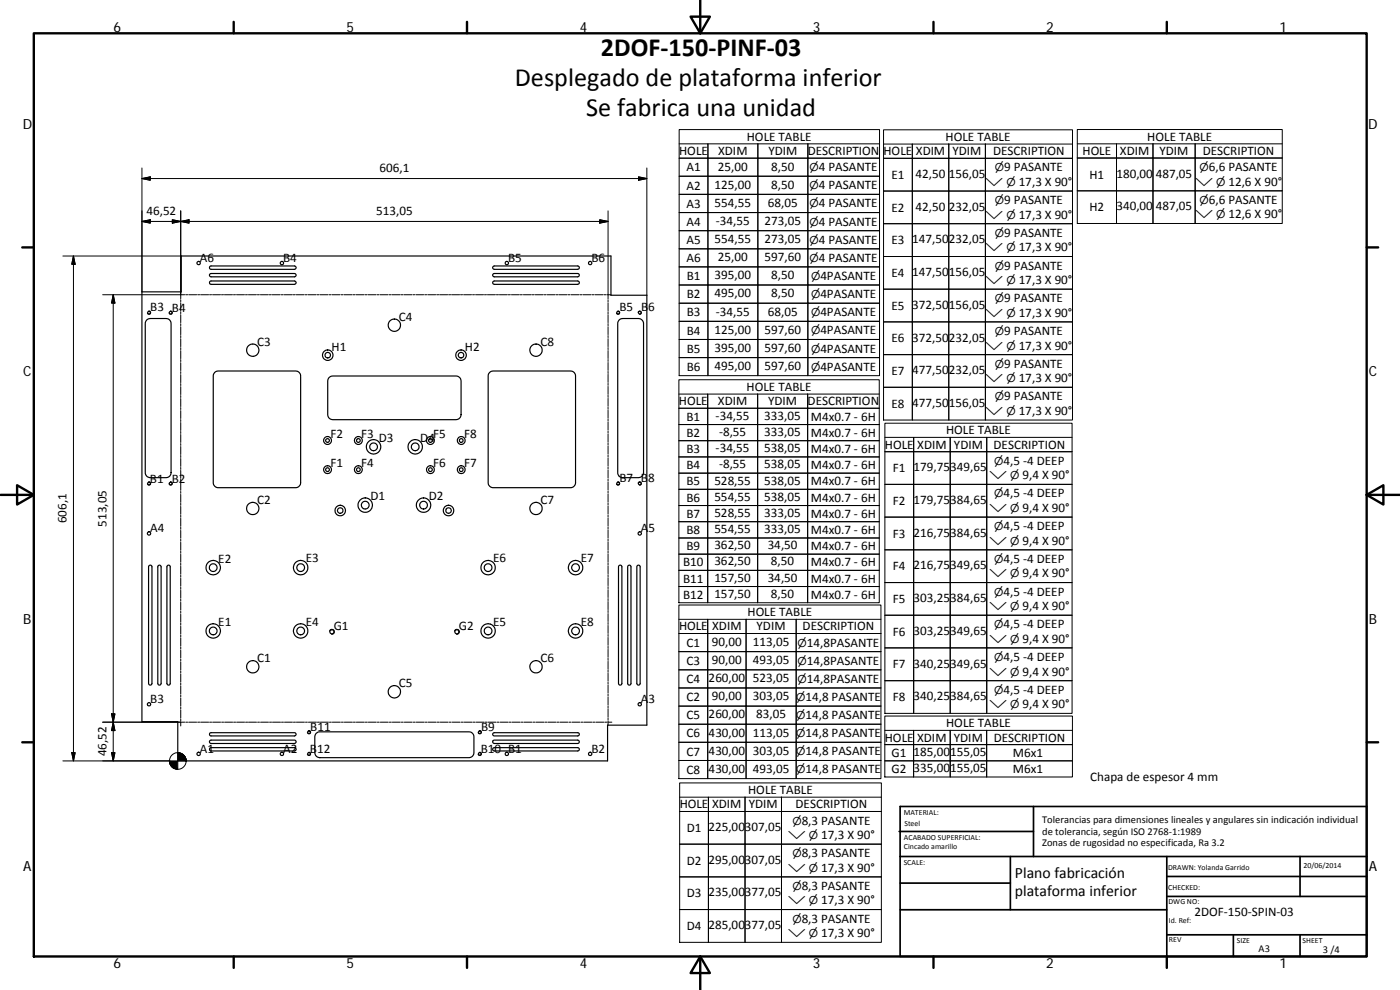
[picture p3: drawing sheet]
<svg xmlns="http://www.w3.org/2000/svg" width="420mm" height="297mm" viewBox="0 0 420 297" stroke-linecap="round" stroke-linejoin="round" font-family="sans-serif">
<g fill="none" stroke="#000" stroke-width=".36">
<path d="M63 79.9l25.4-.1a.51 .51 0 0 1 .5 .5 .51 .51 0 0 1-.5 .5h-25l-.5-.2zM42.6 87.6h11.8v-10.8h129v11.8h10.7v129h-11.8v10.7h-129v-11.8h-10.7zM44 96l1.1-.4h4.7a1.48 1.48 0 0 1 1.5 1.5v44.7a1.48 1.48 0 0 1-1.5 1.5h-4.7a1.52 1.52 0 0 1-1.5-1.5v-44.7zM63 82.3l.4-.2h25a.5 .5 0 0 1 .5 .5 .5 .5 0 0 1-.5 .5h-25l-.5-.4zM63 84.4l25.4-.1a.51 .51 0 0 1 .5 .5 .51 .51 0 0 1-.5 .5h-25l-.5-.2zM147.9 84.6l.4-.3h25.1a.51 .51 0 0 1 .5 .5 .51 .51 0 0 1-.5 .5h-25.1l-.4-.2zM147.9 80.1l.4-.3h25.1a.51 .51 0 0 1 .5 .5 .51 .51 0 0 1-.5 .5h-25.1l-.4-.2zM148 82.2l25.3-.1a.5 .5 0 0 1 .6 .5 .5 .5 0 0 1-.5 .5h-25.1l-.4-.4zM185.8 96l1.1-.4h4.7a1.56 1.56 0 0 1 1.5 1.5v44.7a1.56 1.56 0 0 1-1.5 1.5h-4.7a1.48 1.48 0 0 1-1.5-1.5v-44.7zM64.4 111.8l1.1-.5h23.2a1.48 1.48 0 0 1 1.5 1.5v32a1.52 1.52 0 0 1-1.5 1.5h-23.2a1.52 1.52 0 0 1-1.5-1.5v-32zM98.8 113.3l1.1-.5h37a1.56 1.56 0 0 1 1.5 1.5v10.1a1.56 1.56 0 0 1-1.5 1.5h-37a1.52 1.52 0 0 1-1.5-1.5v-10.1zM146.9 111.8l1.1-.5h23.2a1.48 1.48 0 0 1 1.5 1.5v32a1.52 1.52 0 0 1-1.5 1.5h-23.2a1.52 1.52 0 0 1-1.5-1.5v-32z"/>
<path d="M44.7 169.7l.5-.1 .4 .5v35a.51 .51 0 0 1-.5 .5 .51 .51 0 0 1-.5-.5zM47.5 169.7l.6-.1 .3 .5v35a.5 .5 0 0 1-.6 .5 .5 .5 0 0 1-.4-.6zM50.2 169.7l.7-.1 .2 .5v35a.5 .5 0 0 1-.5 .5 .5 .5 0 0 1-.5-.5zM185.7 169.7l.7-.1 .2 .5v35a.51 .51 0 0 1-.5 .5 .51 .51 0 0 1-.5-.5zM188.5 169.7l.5-.1 .4 .5v34.9a.5 .5 0 0 1-.5 .6 .5 .5 0 0 1-.5-.5zM191.3 169.7l.4-.1 .4 .5v35a.5 .5 0 0 1-.5 .5 .5 .5 0 0 1-.5-.5zM63 219.9l25.4-.1a.49 .49 0 0 1 .5 .5 .49 .49 0 0 1-.5 .5h-25l-.5-.2zM148 219.9l25.4-.1a.49 .49 0 0 1 .5 .5 .49 .49 0 0 1-.5 .5h-25.1l-.4-.4zM63 224.4l25.4-.1a.5 .5 0 0 1 .5 .5 .5 .5 0 0 1-.5 .5h-25l-.5-.2zM63 222.2l25.4-.1a.51 .51 0 0 1 .5 .5 .51 .51 0 0 1-.5 .5h-25a.51 .51 0 0 1-.5-.4 .51 .51 0 0 1 .1-.5zM94.9 220l1.1-.4h44.7a1.45 1.45 0 0 1 1.5 1.5v4.7a1.48 1.48 0 0 1-1.5 1.5h-44.7a1.52 1.52 0 0 1-1.5-1.5v-4.7zM148 224.4l25.4-.1a.5 .5 0 0 1 .5 .5 .5 .5 0 0 1-.5 .5h-25.1l-.4-.4z"/>
<path d="M148 222.2l25.4-.1a.51 .51 0 0 1 .5 .5 .51 .51 0 0 1-.6 .5h-25l-.4-.4z"/>
<circle cx="59.6" cy="78.9" r=".51"/>
<circle cx="84.6" cy="78.9" r=".5"/>
<circle cx="152.1" cy="78.9" r=".5"/>
<circle cx="177.1" cy="78.9" r=".5"/>
<circle cx="44.7" cy="93.8" r=".4"/>
<circle cx="51.2" cy="93.8" r=".4"/>
<circle cx="118.4" cy="97.6" r="1.84"/>
<circle cx="185.5" cy="93.8" r=".4"/>
<circle cx="192" cy="93.8" r=".4"/>
<circle cx="75.9" cy="105.1" r="1.85"/>
<circle cx="98.4" cy="106.6" r="1.57"/>
<circle cx="98.4" cy="106.6" r=".82"/>
<circle cx="138.4" cy="106.6" r="1.57"/>
<circle cx="138.4" cy="106.6" r=".82"/>
<circle cx="160.9" cy="105.1" r="1.84"/>
<circle cx="98.3" cy="132.2" r="1.18"/>
<circle cx="98.3" cy="132.2" r=".56"/>
<circle cx="107.6" cy="132.2" r=".56"/>
<circle cx="107.6" cy="132.1" r="1.17"/>
<circle cx="112.1" cy="134.1" r="2.17"/>
<circle cx="112.1" cy="134.1" r="1.16"/>
<circle cx="124.6" cy="134.1" r="2.17"/>
<circle cx="124.6" cy="134.1" r="1.16"/>
<circle cx="129.2" cy="132.2" r=".56"/>
<circle cx="129.2" cy="132.2" r="1.18"/>
<circle cx="138.4" cy="132.2" r=".56"/>
<circle cx="138.4" cy="132.2" r="1.18"/>
<circle cx="44.7" cy="145.1" r=".4"/>
<circle cx="51.2" cy="145.1" r=".4"/>
<circle cx="75.9" cy="152.6" r="1.85"/>
<circle cx="98.3" cy="140.9" r="1.17"/>
<circle cx="98.3" cy="140.9" r=".56"/>
<circle cx="102.1" cy="153.2" r="1.58"/>
<circle cx="102.1" cy="153.2" r=".82"/>
<circle cx="107.5" cy="140.9" r="1.16"/>
<circle cx="107.6" cy="140.9" r=".56"/>
<circle cx="109.6" cy="151.6" r="1.16"/>
<circle cx="109.6" cy="151.6" r="2.16"/>
<circle cx="127.1" cy="151.6" r="1.16"/>
<circle cx="127.1" cy="151.6" r="2.16"/>
<circle cx="129.2" cy="140.9" r=".56"/>
<circle cx="129.2" cy="140.9" r="1.18"/>
<circle cx="134.6" cy="153.2" r="1.57"/>
<circle cx="134.6" cy="153.2" r=".82"/>
<circle cx="138.4" cy="140.9" r=".56"/>
<circle cx="138.4" cy="140.9" r="1.17"/>
<circle cx="160.9" cy="152.6" r="1.84"/>
<circle cx="185.5" cy="145.1" r=".41"/>
<circle cx="192" cy="145.1" r=".41"/>
<circle cx="44.7" cy="160.1" r=".5"/>
<circle cx="64" cy="170.3" r="2.17"/>
<circle cx="64" cy="170.3" r="1.16"/>
<circle cx="90.2" cy="170.3" r="1.16"/>
<circle cx="90.2" cy="170.3" r="2.16"/>
<circle cx="146.5" cy="170.3" r="1.16"/>
<circle cx="146.5" cy="170.3" r="2.17"/>
<circle cx="172.7" cy="170.3" r="1.16"/>
<circle cx="172.7" cy="170.3" r="2.16"/>
<circle cx="192" cy="160.1" r=".5"/>
<circle cx="64" cy="189.3" r="2.17"/>
<circle cx="64" cy="189.3" r="1.15"/>
<circle cx="90.2" cy="189.3" r="2.17"/>
<circle cx="90.2" cy="189.3" r="1.16"/>
<circle cx="99.6" cy="189.6" r=".62"/>
<circle cx="137.1" cy="189.6" r=".62"/>
<circle cx="146.5" cy="189.3" r="2.17"/>
<circle cx="146.5" cy="189.3" r="1.16"/>
<circle cx="172.7" cy="189.3" r="1.15"/>
<circle cx="172.7" cy="189.3" r="2.17"/>
<circle cx="44.7" cy="211.3" r=".48"/>
<circle cx="75.9" cy="200.1" r="1.86"/>
<circle cx="92.7" cy="219.7" r=".4"/>
<circle cx="118.4" cy="207.5" r="1.85"/>
<circle cx="144" cy="219.7" r=".41"/>
<circle cx="160.9" cy="200.1" r="1.85"/>
<circle cx="192" cy="211.3" r=".49"/>
<circle cx="59.6" cy="226.2" r=".51"/>
<circle cx="84.6" cy="226.2" r=".5"/>
<circle cx="92.7" cy="226.2" r=".4"/>
<circle cx="144" cy="226.2" r=".41"/>
<circle cx="152.1" cy="226.2" r=".5"/>
<circle cx="177.1" cy="226.2" r=".5"/>
</g>
<g fill="none" stroke="#000" stroke-width=".3">
<path d="M203.8 38.9h60.2v73.8h-60.2zM265.2 38.9h56.7v87.1h-56.7zM323.3 38.9h61.5v28.2h-61.5zM42.6 50.4v37.2M42.6 53.6l2.5-.5v1zM42.6 53.6h151.5M191.6 53.1l2.5 .5-2.5 .5zM194.1 50.4v38.2M203.8 43.2h8.7v4.3M212.5 52.9v-5.4h-8.7h60.2h-21.5v-4.3v69.5M227.4 43.2v69.5M242.5 47.5v5.4h21.5h-60.2h8.7v5.4"/>
<path d="M242.5 52.9v5.4h21.5h-60.2h8.7v5.5M242.5 58.3v5.5h21.5h-60.2h8.7v5.4M264 43.2h-51.5v69.5v-5.4h-8.7h60.2h-21.5v-5.4M265.2 43.2h8.6v4.3M273.8 57.3v-9.8h-8.6h56.7h-26.2v-4.3v82.8M284.7 43.2v82.8M295.7 47.5v9.8h26.2h-56.7h8.6v9.8M295.7 57.3v9.8h26.2h-56.7h8.6v9.9M321.9 43.2h-48.1v82.8v-9.8h-8.6h56.7h-26.2v-9.8M323.3 43.2h11.8v4.2M335.1 57.3v-9.9h-11.8h61.5h-26.1v-4.2v23.9M346 43.2v23.9"/>
<path d="M384.8 43.2h-49.7v23.9v-9.8h-11.8h61.5h-26.1v-9.9M18.9 76.8h35.5M22 76.8v151.5M22 76.8l.6 2.5h-1.1zM42.6 66.4l2.5-.5v1.1zM42.6 66.4h139.9M51.7 65.9l2.5 .5-2.5 .6zM54.2 63.3v26.3M54.2 66.4l2.5-.5v1.1zM180 65.9l2.5 .5-2.5 .6zM182.5 63.3v26.3M242.5 63.8v5.4h21.5h-60.2h8.7v5.5"/>
<path d="M242.5 69.2v5.5h21.5h-60.2h8.7v5.4M242.5 74.7v5.4h21.5h-60.2h8.7v5.4M295.7 67.1v9.9h26.2h-56.7h8.6v9.8M295.7 77v9.8h26.2h-56.7h8.6v9.8M30.8 88.4h24.6M34 88.4l.5 2.5h-1zM34 88.4v139.9M44.6 93.3a.5 .5 0 0 1 .6 .4 .5 .5 0 0 1-.4 .6 .5 .5 0 0 1-.6-.4M51.1 93.3a.5 .5 0 0 1 .6 .4 .5 .5 0 0 1-.4 .6 .5 .5 0 0 1-.6-.4M54.2 89.9v.6M54.2 90.8v2.4M54.2 93.5v.6"/>
<path d="M54.2 94.4v2.4M54.2 97.1v.6M54.2 98v2.4M55.7 88.4h.6M56.6 88.4h2.4M59.3 88.4h.6M60.2 88.4h2.4M62.9 88.4h.6M63.8 88.4h2.4M66.5 88.4h.6M67.4 88.4h2.4M70.1 88.4h.6"/>
<path d="M71 88.4h2.4M73.7 88.4h.6M74.6 88.4h2.4M77.2 88.4h.6M78.1 88.4h2.4M80.8 88.4h.6M81.7 88.4h2.4M84.4 88.4h.6M85.3 88.4h2.4M88 88.4h.6M88.9 88.4h2.4M91.6 88.4h.6"/>
<path d="M92.5 88.4h2.4M95.2 88.4h.6M96.1 88.4h2.4M98.8 88.4h.6M99.7 88.4h2.3M102.4 88.4h.6M103.3 88.4h2.4M105.9 88.4h.6M106.8 88.4h2.4M109.5 88.4h.6M110.4 88.4h2.4M113.1 88.4h.6"/>
<path d="M114 88.4h2.4M116.7 88.4h.6M117.6 88.4h2.4M120.3 88.4h.6M121.2 88.4h2.4M123.9 88.4h.6M124.8 88.4h2.4M127.5 88.4h.5M128.4 88.4h2.4M131.1 88.4h.6M131.9 88.4h2.4M134.6 88.4h.6"/>
<path d="M135.5 88.4h2.4M138.2 88.4h.6M139.1 88.4h2.4M141.8 88.4h.6M142.7 88.4h2.4M145.4 88.4h.6M146.3 88.4h2.4M149 88.4h.6M149.9 88.4h2.4M152.6 88.4h.6M153.5 88.4h2.4M156.2 88.4h.5"/>
<path d="M157.1 88.4h2.4M159.8 88.4h.5M160.6 88.4h2.4M163.3 88.4h.6M164.2 88.4h2.4M166.9 88.4h.6M167.8 88.4h2.4M170.5 88.4h.6M171.4 88.4h2.4M174.1 88.4h.6M175 88.4h2.4M177.7 88.4h.6"/>
<path d="M178.6 88.4h2.4M181.3 88.4h.6M182.1 88.4h1.3M182.5 89.9v.6M182.5 90.8v2.4M182.5 93.5v.6M182.5 94.4v2.4M182.5 97.1v.6M182.5 98v2.4M185.4 93.3a.5 .5 0 0 1 .6 .4 .5 .5 0 0 1-.4 .6 .5 .5 0 0 1-.6-.4M191.5 93.7a.5 .5 0 0 1 .6-.4 .5 .5 0 0 1 .4 .6 .5 .5 0 0 1-.6 .4M242.5 80.1v5.4h21.5h-60.2h8.7v5.5"/>
<path d="M242.5 85.5v5.5h21.5h-60.2h8.7v5.4M242.5 91v5.4h21.5h-60.2h8.7v5.5M242.5 96.4v5.5h21.5h-60.2h8.7v5.4M295.7 86.8v9.8h26.2h-56.7h8.6v9.8M295.7 96.6v9.8h26.2h-56.7h8.6v9.8M54.2 100.7v.6M54.2 101.6v2.4M54.2 104.3v.6M54.2 105.2v2.4M54.2 107.9v.6M54.2 108.8v2.4M54.2 111.5v.6"/>
<path d="M54.2 112.4v2.4M54.2 115.1v.6M54.2 116v2.4M54.2 118.7v.6M54.2 119.6v2.4M182.5 100.7v.6M182.5 101.6v2.4M182.5 104.3v.6M182.5 105.2v2.4M182.5 107.9v.6M182.5 108.8v2.3M182.5 111.4v.7"/>
<path d="M182.5 112.3v2.4M182.5 115v.6M182.5 116v2.3M182.5 118.6v.6M182.5 119.5v2.4M203.7 118.2h8.7v4.3M203.7 113.9h60.2v66.9h-60.2zM227.4 118.2v62.6M263.9 118.2h-51.5v62.6v-4.8h-8.7h60.2h-21.5v-4.9M54.2 122.3v.6M54.2 123.2v2.4M54.2 125.9v.6"/>
<path d="M54.2 126.8v2.4M54.2 129.5v.6M54.2 130.4v2.4M54.2 133.1v.5M54.2 134v2.4M54.2 136.7v.6M54.2 137.6v2.4M182.5 122.2v.6M182.5 123.1v2.4M182.5 125.8v.6M182.5 126.7v2.4M182.5 129.4v.6"/>
<path d="M182.5 130.3v2.4M182.5 133v.6M182.5 133.9v2.4M182.5 136.6v.6M182.5 137.5v2.3M212.4 127.4v-4.9h-8.7h60.2h-21.5v-4.3v62.6M242.4 122.5v4.9h21.5h-60.2h8.7v4.8M242.4 127.4v4.8h21.5h-60.2h8.7v4.9M242.4 132.2v4.9h21.5h-60.2h8.7v4.9M242.4 137.1v4.9h21.5h-60.2h8.7v4.8M265.6 131.2h8.6v4.3M265.6 127h56.1v87h-56.1z"/>
<path d="M285.2 131.2v82.8M296.1 135.5v9.8h25.6h-56.1h8.6v9.9M321.7 131.2h-47.5v82.8v-9.8h-8.6h56.1h-25.6v-9.8M44.6 144.6a.5 .5 0 0 1 .6 .4 .5 .5 0 0 1-.4 .6 .5 .5 0 0 1-.6-.4M51.1 144.6a.5 .5 0 0 1 .6 .4 .5 .5 0 0 1-.4 .5 .5 .5 0 0 1-.6-.3M54.2 140.3v.5M54.2 141.1v2.5M54.2 143.8v.6M54.2 144.8v2.3M54.2 147.4v.6M54.2 148.3v2.4M54.2 151v.6"/>
<path d="M54.2 151.9v2.4M54.2 154.6v.6M54.2 155.5v2.4M54.2 158.2v.6M54.2 159.1v2.4M182.5 140.1v.6M182.5 141v2.4M182.5 143.7v.6M182.5 144.6v2.4M182.5 147.3v.6M182.5 148.2v2.4M182.5 150.9v.6"/>
<path d="M182.5 151.8v2.4M182.5 154.5v.6M182.5 155.4v2.4M182.5 158.1v.6M182.5 159v2.4M185.4 144.6a.5 .5 0 0 1 .6 .4 .5 .5 0 0 1-.4 .6 .5 .5 0 0 1-.6-.4M191.5 145a.5 .5 0 0 1 .6-.4 .5 .5 0 0 1 .4 .6 .5 .5 0 0 1-.6 .4M242.4 142v4.8h21.5h-60.2h8.7v4.9M242.4 146.8v4.9h21.5h-60.2h8.7v4.8M242.4 151.7v4.8h21.5h-60.2h8.7v4.9M242.4 156.5v4.9h21.5h-60.2h8.7v4.9M274.2 145.3v-9.8h-8.6h56.1h-25.6v-4.3v82.8"/>
<path d="M296.1 145.3v9.9h25.6h-56.1h8.6v9.8M296.1 155.2v9.8h25.6h-56.1h8.6v9.8M54.2 161.8v.6M54.2 162.7v2.4M54.2 165.4v.6M54.2 166.3v2.4M54.2 169v.6M54.2 169.9v2.4M54.2 172.6v.6M54.2 173.5v2.4M54.2 176.2v.6M54.2 177.1v2.4"/>
<path d="M54.2 179.8v.6M182.5 161.7v.6M182.5 162.6v2.4M182.5 165.2v.7M182.5 166.2v2.4M182.5 168.8v.6M182.5 169.7v2.4M182.5 172.4v.6M182.5 173.3v2.4M182.5 176v.6M182.5 176.9v2.4M182.5 179.6v.6"/>
<path d="M242.4 161.4v4.9h21.5h-60.2h8.7v4.8M242.4 166.3v4.8h21.5h-60.2h8.7v4.9M296.1 165v9.8h25.6h-56.1h8.6v9.8M296.1 174.8v9.8h25.6h-56.1h8.6v9.8M54.2 180.7v2.4M54.2 183.4v.6M54.2 184.3v2.4M54.2 187v.6M54.2 187.9v2.4M54.2 190.6v.6M54.2 191.5v2.4M54.2 194.1v.7"/>
<path d="M54.2 195.1v2.3M54.2 197.8v.6M54.2 198.6v2.5M98.9 189.4a.76 .76 0 0 1 .8-.6 .76 .76 0 0 1 .7 .9 .76 .76 0 0 1-.9 .6M136.4 189.4a.75 .75 0 0 1 .8-.6 .75 .75 0 0 1 .6 .9 .75 .75 0 0 1-.8 .6M182.5 180.5v2.4M182.5 183.2v.6M182.5 184.1v2.4M182.5 186.8v.6M182.5 187.7v2.4M182.5 190.4v.5M182.5 191.3v2.3"/>
<path d="M182.5 194v.6M182.5 194.8v2.4M182.5 197.5v.6M182.5 198.4v2.4M203.7 185.8h8.7v4.3M203.7 181.5h60.7v52.1h-60.7zM212.4 195.5v-5.4h-8.7h60.7h-25.5v-4.3v47.8M223.9 185.8v47.8M238.9 190.1v5.4h25.5h-60.7h8.7v5.5M238.9 195.5v5.5h25.5h-60.7h8.7v5.4M264.4 185.8h-52v47.8v-5.4h-8.7h60.7h-25.5v-5.5M296.1 184.6v9.8h25.6h-56.1h8.6v9.8"/>
<path d="M30.8 216.7h24.6M33.5 214.2h1l-.5 2.5zM34 216.7l.5 2.5h-1zM54.2 201.3v.7M54.2 202.2v2.4M54.2 204.9v.6M54.2 205.8v2.4M54.2 208.5v.6M54.2 209.4v2.4M54.2 212.1v.6M54.2 213v2.4M54.2 215.7v.6"/>
<path d="M54.2 216.6v1.2M55.7 216.7h.6M56.6 216.7h2.4M59.3 216.7h.6M60.2 216.7h2.4M62.9 216.7h.6M63.8 216.7h2.4M66.5 216.7h.6M67.4 216.7h2.4M70.1 216.7h.6M71 216.7h2.4M73.7 216.7h.6"/>
<path d="M74.6 216.7h2.4M77.3 216.7h.6M78.2 216.7h2.4M80.9 216.7h.6M81.8 216.7h2.4M84.5 216.7h.6M85.4 216.7h2.4M88.1 216.7h.6M89 216.7h2.4M91.7 216.7h.6M92.6 216.7h2.4M92.6 219.2a.5 .5 0 0 1 .6 .4 .5 .5 0 0 1-.4 .6 .5 .5 0 0 1-.6-.4"/>
<path d="M95.3 216.7h.6M96.1 216.7h2.5M98.9 216.7h.6M99.7 216.7h2.4M102.5 216.7h.5M103.3 216.7h2.5M106.1 216.7h.5M106.9 216.7h2.4M109.6 216.7h.6M110.5 216.7h2.4M113.3 216.7h.5M114.1 216.7h2.4"/>
<path d="M116.8 216.7h.6M117.7 216.7h2.4M120.4 216.7h.6M121.3 216.7h2.4M124 216.7h.6M124.9 216.7h2.4M127.6 216.7h.6M128.5 216.7h2.4M131.2 216.7h.6M132.1 216.7h2.4M134.8 216.7h.6M135.7 216.7h2.4"/>
<path d="M138.4 216.7h.6M139.3 216.7h2.4M142 216.7h.6M142.9 216.7h2.4M143.9 219.2a.5 .5 0 0 1 .6 .4 .5 .5 0 0 1-.4 .6 .5 .5 0 0 1-.6-.4M145.6 216.7h.6M146.5 216.7h2.4M149.2 216.7h.6M150.1 216.7h2.4M152.8 216.7h.6M153.7 216.7h2.4M156.4 216.7h.6"/>
<path d="M157.3 216.7h2.3M160 216.7h.6M160.9 216.7h2.4M163.6 216.7h.6M164.5 216.7h2.3M167.1 216.7h.7M168 216.7h2.4M170.8 216.7h.5M171.7 216.7h2.3M174.3 216.7h.7M175.2 216.7h2.4M177.9 216.7h.6"/>
<path d="M178.8 216.7h2.4M181.5 216.7h.6M182.4 216.7h1.2M182.5 201.1v.6M182.5 202v2.4M182.5 204.7v.6M182.5 205.6v2.4M182.5 208.3v.6M182.5 209.2v2.4M182.5 211.9v.6M182.5 212.8v2.4M182.5 215.5v.6"/>
<path d="M182.5 216.4v1.2M238.9 201v5.4h25.5h-60.7h8.7v5.5M238.9 206.4v5.5h25.5h-60.7h8.7v5.4M238.9 211.9v5.4h25.5h-60.7h8.7v5.4M238.9 217.3v5.4h25.5h-60.7h8.7v5.5M265.5 219.1h8.7v4.3M265.5 214.8h56.3v18.3h-56.3zM285.2 219.1v14M321.8 219.1h-47.6v14v-4.8h-8.7h56.3h-25.7v-4.9M18.9 228.3h32.1M21.5 225.8h1.1l-.6 2.5zM33.5 225.8h1l-.5 2.5z"/>
<path d="M92.6 225.7a.5 .5 0 0 1 .6 .4 .5 .5 0 0 1-.4 .6 .5 .5 0 0 1-.6-.4M143.9 225.7a.5 .5 0 0 1 .6 .4 .5 .5 0 0 1-.4 .6 .5 .5 0 0 1-.6-.4M204 239.2h8.6v4.3M204 234.9h60.5v47.8h-60.5zM223.6 239.2v43.5M264.5 239.2h-51.9v43.5v-9.8h-8.6h60.5h-30v-9.8M274.2 228.3v-4.9h-8.7h56.3h-25.7v-4.3v14M212.6 253.3v-9.8h-8.6h60.5h-30v-4.3v43.5M234.5 243.5v9.8h30h-60.5h8.6v9.8M234.5 253.3v9.8h30h-60.5h8.6v9.8"/>
<circle cx="53.4" cy="228.3" r="2.5"/>
</g>
<g fill="none" stroke="#000" stroke-width=".71">
<path d="M10.1 10h400.1v277h-400.1zM70.1 6.6v3.4M140.2 6.6v3.4M207.3 5h5.8l-2.9 5zM210.2 0v10M280.2 6.6v3.4M350.2 6.6v3.4M6.7 74.2h3.4M410.2 74.2h3.4M.2 148.5h9.9M5.1 145.6l5 2.9-5 2.9zM410.2 148.5l5-2.9v5.8z"/>
<path d="M410.2 148.5h9.9M6.7 222.7h3.4M410.2 222.7h3.4M70.1 287v3.4M140.2 287v3.4M210.2 287l2.9 5h-5.8zM210.2 287v10M280.2 287v3.4M350.2 287v3.4"/>
</g>
<g fill="none" stroke="#000" stroke-width=".51">
<path d="M269.8 249.5h40.4M270.1 257h140.1M270.1 242h140.1v45h-140.1zM303.2 257v16M310.2 242v15M350.2 257v30M390.2 257v12M270.1 273h80.1M270.1 265h33.1M350.2 269h60M350.2 263h60M350.2 280.5h60"/>
<path d="M370.2 280.5v6.5M390.2 280.5v6.5"/>
</g>
<g fill="#000" stroke="#000" stroke-width=".3">
<path d="M42.6 53.6l2.5-.5v1zM191.6 53.1l2.5 .5-2.5 .5zM22 76.8l.6 2.5h-1.1zM42.6 66.4l2.5-.5v1.1zM51.7 65.9l2.5 .5-2.5 .6zM54.2 66.4l2.5-.5v1.1zM180 65.9l2.5 .5-2.5 .6zM34 88.4l.5 2.5h-1zM33.5 214.2h1l-.5 2.5zM34 216.7l.5 2.5h-1zM21.5 225.8h1.1l-.6 2.5zM33.5 225.8h1l-.5 2.5z"/>
<path d="M50.9 228.3l.1 .7zM50.9 228.3l.2 1.1zM50.9 228.3l.4 1.4zM50.9 228.3l.6 1.7zM50.9 228.3l.8 1.9zM50.9 228.3l1.1 2.1zM50.9 228.3l1.4 2.3-.3-.2zM50.9 228.3l1.8 2.4-.4-.1zM50.9 228.3l2.1 2.5-.3-.1zM50.9 228.3l2.4 2.5h-.3zM53.3 225.8l2.6 2.5h-2.6zM50.9 228.3h2.4v2.5z"/>
<path d="M55.8 227.6l.1 .7zM55.6 227.3l.3 1zM55.5 227l.4 1.3zM55.3 226.7l.6 1.6zM55 226.4l.9 1.9zM54.7 226.2l1.2 2.1zM54.4 226.1l.3 .1 1.2 2.1zM54.1 225.9l.3 .2 1.5 2.2zM53.7 225.8l.4 .1 1.8 2.4zM53.3 225.8h.4l2.2 2.5z"/>
</g>
<g font-size="7.9">
<text x="180.3" y="16.8">2DOF‐150‐PINF‐03</text>
<text x="154.5" y="25.8">Desplegado de plataforma inferior</text>
<text x="175.9" y="34.8">Se fabrica una unidad</text>
</g>
<g font-size="4.7">
<text x="304.6" y="263.5">Plano fabricación</text>
<text x="304.6" y="268.9">plataforma inferior</text>
</g>
<g font-size="4.2">
<text x="34" y="9.6">6</text>
<text x="104" y="9.6">5</text>
<text x="174" y="9.6">4</text>
<text x="244" y="9.6">3</text>
<text x="314" y="9.6">2</text>
<text x="384" y="9.6">1</text>
<text x="6.8" y="38.7">D</text>
<text x="410.6" y="38.7">D</text>
<text x="7" y="112.9">C</text>
<text x="410.8" y="112.9">C</text>
<text x="7" y="187.1">B</text>
<text x="410.8" y="187.1">B</text>
<text x="7" y="261.3">A</text>
<text x="410.8" y="261.3">A</text>
<text x="34" y="290.4">6</text>
<text x="104" y="290.4">5</text>
<text x="174" y="290.4">4</text>
<text x="244" y="290.4">3</text>
<text x="314" y="290.4">2</text>
<text x="384" y="290.4">1</text>
</g>
<g font-size="3.9">
<text x="203.8" y="46.6">HOLE</text>
<text x="215.5" y="46.6">XDIM</text>
<text x="224.1" y="42.3">HOLE TABLE</text>
<text x="230.6" y="46.6">YDIM</text>
<text x="242.4" y="46.6">DESCRIPTION</text>
<text x="265.1" y="46.6">HOLE</text>
<text x="274.8" y="46.6">XDIM</text>
<text x="283.8" y="42.3">HOLE TABLE</text>
<text x="285.9" y="46.6">YDIM</text>
<text x="298" y="46.6">DESCRIPTION</text>
<text x="324.9" y="46.6">HOLE</text>
<text x="336.1" y="46.6">XDIM</text>
<text x="344.3" y="42.3">HOLE TABLE</text>
<text x="348" y="46.6">YDIM</text>
<text x="361" y="46.6">DESCRIPTION</text>
<text x="113.9" y="51.5">606,1</text>
<text x="206" y="51.4">A1</text>
<text x="215.5" y="51.2">25,00</text>
<text x="231.5" y="51.2">8,50</text>
<text x="245.7" y="51.4">4 PASANTE</text>
<text x="267.5" y="53.7">E1</text>
<text x="274.8" y="53.4">42,50</text>
<text x="284.7" y="53.4">156,05</text>
<text x="301.3" y="51.4">9 PASANTE</text>
<text x="327" y="53.6">H1</text>
<text x="335.1" y="53.3">180,00</text>
<text x="346.9" y="53.3">487,05</text>
<text x="362.8" y="51.4">6,6 PASANTE</text>
<text x="206" y="56.9">A2</text>
<text x="214.5" y="56.6">125,00</text>
<text x="231.5" y="56.6">8,50</text>
<text x="245.7" y="56.8">4 PASANTE</text>
<text x="305.7" y="55.8">17,3 X 90°</text>
<text x="368.6" y="55.8">12,6 X 90°</text>
<text x="44" y="64.4">46,52</text>
<text x="112.9" y="64.4">513,05</text>
<text x="206" y="62.3">A3</text>
<text x="214.5" y="62">554,55</text>
<text x="230.5" y="62">68,05</text>
<text x="245.7" y="62.3">4 PASANTE</text>
<text x="267.5" y="63.5">E2</text>
<text x="274.8" y="63.2">42,50</text>
<text x="284.7" y="63.2">232,05</text>
<text x="301.3" y="61.3">9 PASANTE</text>
<text x="305.7" y="65.6">17,3 X 90°</text>
<text x="327" y="63.4">H2</text>
<text x="335.1" y="63.1">340,00</text>
<text x="346.9" y="63.1">487,05</text>
<text x="362.8" y="61.2">6,6 PASANTE</text>
<text x="368.6" y="65.6">12,6 X 90°</text>
<text x="206" y="67.7">A4</text>
<text x="214.9" y="67.5">‐34,55</text>
<text x="229.5" y="67.5">273,05</text>
<text x="245.7" y="67.7">4 PASANTE</text>
<text x="301.3" y="71.1">9 PASANTE</text>
<text x="206" y="73.2">A5</text>
<text x="214.5" y="72.9">554,55</text>
<text x="229.5" y="72.9">273,05</text>
<text x="245.7" y="73.2">4 PASANTE</text>
<text x="267.5" y="73.3">E3</text>
<text x="273.8" y="73">147,50232,05</text>
<text x="305.7" y="75.4">17,3 X 90°</text>
<text x="60" y="78.5">A6</text>
<text x="85" y="78.6">B4</text>
<text x="152.5" y="78.5">B5</text>
<text x="177.5" y="78.5">B6</text>
<text x="206" y="78.6">A6</text>
<text x="214.5" y="83.8">395,00</text>
<text x="215.5" y="78.4">25,00</text>
<text x="229.5" y="78.4">597,60</text>
<text x="231.5" y="83.8">8,50</text>
<text x="245.7" y="78.6">4 PASANTE</text>
<text x="267.5" y="83.1">E4</text>
<text x="273.8" y="82.8">147,50156,05</text>
<text x="301.3" y="80.9">9 PASANTE</text>
<text x="206.1" y="84.1">B1</text>
<text x="206.1" y="89.5">B2</text>
<text x="214.5" y="89.3">495,00</text>
<text x="231.5" y="89.3">8,50</text>
<text x="246.2" y="84">4PASANTE</text>
<text x="246.2" y="89.5">4PASANTE</text>
<text x="305.7" y="85.3">17,3 X 90°</text>
<text x="45.1" y="93.5">B3 B4</text>
<text x="185.9" y="93.5">B5 B6</text>
<text x="206.1" y="94.9">B3</text>
<text x="214.9" y="94.7">‐34,55</text>
<text x="230.5" y="94.7">68,05</text>
<text x="246.2" y="94.9">4PASANTE</text>
<text x="267.5" y="92.9">E5</text>
<text x="273.8" y="92.7">372,50156,05</text>
<text x="301.3" y="90.7">9 PASANTE</text>
<text x="305.7" y="95.1">17,3 X 90°</text>
<text x="119.7" y="96.2">C4</text>
<text x="206.1" y="100.4">B4</text>
<text x="214.5" y="100.1">125,00</text>
<text x="229.5" y="100.1">597,60</text>
<text x="246.2" y="100.4">4PASANTE</text>
<text x="301.3" y="100.5">9 PASANTE</text>
<text x="77.2" y="103.7">C3</text>
<text x="99.5" y="105.5">H1</text>
<text x="139.5" y="105.5">H2</text>
<text x="162.2" y="103.7">C8</text>
<text x="206.1" y="105.8">B5</text>
<text x="214.5" y="105.6">395,00</text>
<text x="229.5" y="105.6">597,60</text>
<text x="246.2" y="105.8">4PASANTE</text>
<text x="267.5" y="102.7">E6</text>
<text x="273.8" y="102.5">372,50232,05</text>
<text x="305.7" y="104.9">17,3 X 90°</text>
<text x="206.1" y="111.3">B6</text>
<text x="214.5" y="111">495,00</text>
<text x="229.5" y="111">597,60</text>
<text x="246.2" y="111.2">4PASANTE</text>
<text x="267.5" y="112.5">E7</text>
<text x="273.8" y="112.3">477,50232,05</text>
<text x="301.3" y="110.3">9 PASANTE</text>
<text x="224.1" y="117.3">HOLE TABLE</text>
<text x="305.7" y="114.7">17,3 X 90°</text>
<text x="203.7" y="121.6">HOLE</text>
<text x="214.8" y="125.9">‐34,55</text>
<text x="215.5" y="121.6">XDIM</text>
<text x="229.4" y="125.9">333,05</text>
<text x="230.5" y="121.6">YDIM</text>
<text x="242.4" y="121.6">DESCRIPTION</text>
<text x="267.5" y="122.4">E8</text>
<text x="273.8" y="122.1">477,50156,05</text>
<text x="301.3" y="120.1">9 PASANTE</text>
<text x="305.7" y="124.5">17,3 X 90°</text>
<text x="99.2" y="131.3">F2</text>
<text x="108.4" y="131.3">F3</text>
<text x="130" y="131.3">F5</text>
<text x="139.3" y="131.3">F8</text>
<text x="206" y="126.2">B1</text>
<text x="206" y="131.1">B2</text>
<text x="215.8" y="130.8">‐8,55</text>
<text x="229.4" y="130.8">333,05</text>
<text x="243.4" y="126.2">M4x0.7 ‐ 6H</text>
<text x="243.4" y="131.1">M4x0.7 ‐ 6H</text>
<text x="283.9" y="130.4">HOLE TABLE</text>
<text x="113.7" y="132.5">D3</text>
<text x="126.1" y="132.5">D4</text>
<text x="206" y="135.9">B3</text>
<text x="214.8" y="135.7">‐34,55</text>
<text x="229.4" y="135.7">538,05</text>
<text x="243.4" y="135.9">M4x0.7 ‐ 6H</text>
<text x="265.5" y="134.6">HOLE</text>
<text x="275.3" y="134.6">XDIM</text>
<text x="286.3" y="134.6">YDIM</text>
<text x="298.2" y="134.6">DESCRIPTION</text>
<text x="99.2" y="140.1">F1</text>
<text x="108.4" y="140.1">F4</text>
<text x="130" y="140.1">F6</text>
<text x="139.3" y="140.1">F7</text>
<text x="206" y="140.8">B4</text>
<text x="215.8" y="140.5">‐8,55</text>
<text x="229.4" y="140.5">538,05</text>
<text x="243.4" y="140.8">M4x0.7 ‐ 6H</text>
<text x="268" y="141.7">F1</text>
<text x="274.2" y="141.4">179,75349,65</text>
<text x="301.2" y="139.5">4,5 ‐4 DEEP</text>
<text x="306.9" y="143.8">9,4 X 90°</text>
<text x="45" y="144.8">B1 B2</text>
<text x="185.9" y="144.7">B7 B8</text>
<text x="206" y="145.6">B5</text>
<text x="214.4" y="145.4">528,55</text>
<text x="229.4" y="145.4">538,05</text>
<text x="243.4" y="145.6">M4x0.7 ‐ 6H</text>
<text x="301.2" y="149.2">4,5 ‐4 DEEP</text>
<text x="77.2" y="151.2">C2</text>
<text x="111.2" y="150">D1</text>
<text x="128.7" y="150">D2</text>
<text x="162.2" y="151.2">C7</text>
<text x="206" y="150.5">B6</text>
<text x="206" y="155.3">B7</text>
<text x="214.4" y="150.2">554,55</text>
<text x="214.4" y="155.1">528,55</text>
<text x="229.4" y="150.2">538,05</text>
<text x="229.4" y="155.1">333,05</text>
<text x="243.4" y="150.5">M4x0.7 ‐ 6H</text>
<text x="243.4" y="155.3">M4x0.7 ‐ 6H</text>
<text x="268" y="151.5">F2</text>
<text x="274.2" y="151.2">179,75384,65</text>
<text x="306.9" y="153.6">9,4 X 90°</text>
<text x="20" y="157" transform="rotate(-90 20 157)">606,1</text>
<text x="31.9" y="158" transform="rotate(-90 31.9 158)">513,05</text>
<text x="45.1" y="159.7">A4</text>
<text x="192.4" y="159.7">A5</text>
<text x="206" y="160.2">B8</text>
<text x="214.4" y="159.9">554,55</text>
<text x="229.4" y="159.9">333,05</text>
<text x="243.4" y="160.2">M4x0.7 ‐ 6H</text>
<text x="268" y="161.3">F3</text>
<text x="274.2" y="161">216,75384,65</text>
<text x="301.2" y="159.1">4,5 ‐4 DEEP</text>
<text x="206" y="165.1">B9</text>
<text x="214.4" y="164.8">362,50</text>
<text x="230.4" y="164.8">34,50</text>
<text x="243.4" y="165.1">M4x0.7 ‐ 6H</text>
<text x="306.9" y="163.4">9,4 X 90°</text>
<text x="65.5" y="168.8">E2</text>
<text x="91.8" y="168.7">E3</text>
<text x="148" y="168.7">E6</text>
<text x="174.3" y="168.7">E7</text>
<text x="205" y="169.9">B10</text>
<text x="214.4" y="169.7">362,50</text>
<text x="231.4" y="169.7">8,50</text>
<text x="243.4" y="169.9">M4x0.7 ‐ 6H</text>
<text x="268" y="171.1">F4</text>
<text x="274.2" y="170.9">216,75349,65</text>
<text x="301.2" y="168.9">4,5 ‐4 DEEP</text>
<text x="306.9" y="173.2">9,4 X 90°</text>
<text x="205" y="174.8">B11</text>
<text x="205" y="179.7">B12</text>
<text x="214.4" y="174.5">157,50</text>
<text x="214.4" y="179.4">157,50</text>
<text x="230.4" y="174.5">34,50</text>
<text x="231.4" y="179.4">8,50</text>
<text x="243.4" y="174.8">M4x0.7 ‐ 6H</text>
<text x="243.4" y="179.6">M4x0.7 ‐ 6H</text>
<text x="301.2" y="178.7">4,5 ‐4 DEEP</text>
<text x="224.3" y="184.9">HOLE TABLE</text>
<text x="268" y="180.9">F5</text>
<text x="274.2" y="180.7">303,25384,65</text>
<text x="306.9" y="183.1">9,4 X 90°</text>
<text x="65.5" y="187.8">E1</text>
<text x="91.8" y="187.7">E4</text>
<text x="100.2" y="189">G1</text>
<text x="137.7" y="189">G2</text>
<text x="148" y="187.7">E5</text>
<text x="174.3" y="187.7">E8</text>
<text x="203.8" y="189.2">HOLE</text>
<text x="213.7" y="189.2">XDIM</text>
<text x="227.1" y="189.2">YDIM</text>
<text x="240.9" y="189.2">DESCRIPTION</text>
<text x="268" y="190.8">F6</text>
<text x="274.2" y="190.5">303,25349,65</text>
<text x="301.2" y="188.5">4,5 ‐4 DEEP</text>
<text x="206" y="194.1">C1</text>
<text x="213.7" y="193.8">90,00</text>
<text x="225.9" y="193.8">113,05</text>
<text x="242.2" y="194">14,8PASANTE</text>
<text x="306.9" y="192.9">9,4 X 90°</text>
<text x="77.2" y="198.7">C1</text>
<text x="162.2" y="198.7">C6</text>
<text x="206" y="199.5">C3</text>
<text x="213.7" y="199.2">90,00</text>
<text x="225.9" y="199.2">493,05</text>
<text x="242.2" y="199.4">14,8PASANTE</text>
<text x="268" y="200.6">F7</text>
<text x="274.2" y="200.3">340,25349,65</text>
<text x="301.2" y="198.3">4,5 ‐4 DEEP</text>
<text x="306.9" y="202.7">9,4 X 90°</text>
<text x="119.7" y="206.2">C5</text>
<text x="206" y="204.9">C4</text>
<text x="212.7" y="204.7">260,00</text>
<text x="225.9" y="204.7">523,05</text>
<text x="242.2" y="204.9">14,8PASANTE</text>
<text x="301.2" y="208.2">4,5 ‐4 DEEP</text>
<text x="45.1" y="210.9">B3</text>
<text x="192.4" y="210.9">A3</text>
<text x="206" y="210.4">C2</text>
<text x="206" y="215.8">C5</text>
<text x="212.7" y="215.5">260,00</text>
<text x="213.7" y="210.1">90,00</text>
<text x="225.9" y="210.1">303,05</text>
<text x="226.9" y="215.5">83,05</text>
<text x="241.7" y="210.3">14,8 PASANTE</text>
<text x="241.7" y="215.8">14,8 PASANTE</text>
<text x="268" y="210.4">F8</text>
<text x="274.2" y="210.1">340,25384,65</text>
<text x="306.9" y="212.5">9,4 X 90°</text>
<text x="93.1" y="219.3">B11</text>
<text x="144.4" y="219.3">B9</text>
<text x="206" y="221.3">C6</text>
<text x="212.7" y="221">430,00</text>
<text x="225.9" y="221">113,05</text>
<text x="241.7" y="221.2">14,8 PASANTE</text>
<text x="284" y="218.2">HOLE TABLE</text>
<text x="31.9" y="227" transform="rotate(-90 31.9 227)">46,52</text>
<text x="60" y="225.8">A1</text>
<text x="85" y="225.8">A2</text>
<text x="93" y="225.9">B12</text>
<text x="144.3" y="225.8">B10 B1</text>
<text x="177.5" y="225.8">B2</text>
<text x="206" y="226.7">C7</text>
<text x="212.7" y="226.4">430,00</text>
<text x="225.9" y="226.4">303,05</text>
<text x="241.7" y="226.6">14,8 PASANTE</text>
<text x="265.5" y="222.5">HOLE</text>
<text x="267.6" y="227.1">G1</text>
<text x="274.2" y="226.8">185,00155,05</text>
<text x="275.3" y="222.5">XDIM</text>
<text x="286.3" y="222.5">YDIM</text>
<text x="298.2" y="222.5">DESCRIPTION</text>
<text x="304" y="227.1">M6x1</text>
<text x="206" y="232.1">C8</text>
<text x="212.7" y="231.9">430,00</text>
<text x="225.9" y="231.9">493,05</text>
<text x="241.7" y="232.1">14,8 PASANTE</text>
<text x="267.6" y="231.9">G2</text>
<text x="274.2" y="231.7">335,00155,05</text>
<text x="304" y="231.9">M6x1</text>
<text x="224.5" y="238.3">HOLE TABLE</text>
<text x="327.2" y="234.3">Chapa de espesor 4 mm</text>
<text x="204" y="242.6">HOLE</text>
<text x="213.7" y="242.6">XDIM</text>
<text x="224.7" y="242.6">YDIM</text>
<text x="238.8" y="242.6">DESCRIPTION</text>
<text x="206.1" y="249.6">D1</text>
<text x="212.6" y="249.3">225,00307,05</text>
<text x="240.6" y="247.4">8,3 PASANTE</text>
<text x="246.5" y="251.8">17,3 X 90°</text>
<text x="240.6" y="257.2">8,3 PASANTE</text>
<text x="206.1" y="259.4">D2</text>
<text x="212.6" y="259.2">295,00307,05</text>
<text x="246.5" y="261.6">17,3 X 90°</text>
<text x="206.1" y="269.2">D3</text>
<text x="212.6" y="269">235,00377,05</text>
<text x="240.6" y="267">8,3 PASANTE</text>
<text x="246.5" y="271.4">17,3 X 90°</text>
<text x="358.5" y="274.9">2DOF‐150‐SPIN‐03</text>
<text x="206.1" y="279.1">D4</text>
<text x="212.6" y="278.8">285,00377,05</text>
<text x="240.6" y="276.8">8,3 PASANTE</text>
<text x="246.5" y="281.2">17,3 X 90°</text>
</g>
<g font-size="3.3">
<text x="242.9" y="51.4">⌀</text>
<text x="298.5" y="51.4">⌀</text>
<text x="360" y="51.4">⌀</text>
<text x="242.9" y="56.8">⌀</text>
<text x="295.7" y="55.8">⌵ ⌀</text>
<text x="358.6" y="55.8">⌵ ⌀</text>
<text x="242.9" y="62.3">⌀</text>
<text x="295.7" y="65.6">⌵ ⌀</text>
<text x="298.5" y="61.3">⌀</text>
<text x="358.6" y="65.6">⌵ ⌀</text>
<text x="360" y="61.2">⌀</text>
<text x="242.9" y="67.7">⌀</text>
<text x="298.5" y="71.1">⌀</text>
<text x="242.9" y="73.2">⌀</text>
<text x="295.7" y="75.4">⌵ ⌀</text>
<text x="242.9" y="78.6">⌀</text>
<text x="298.5" y="80.9">⌀</text>
<text x="243.4" y="84">⌀</text>
<text x="243.4" y="89.5">⌀</text>
<text x="295.7" y="85.3">⌵ ⌀</text>
<text x="243.4" y="94.9">⌀</text>
<text x="295.7" y="95.1">⌵ ⌀</text>
<text x="298.5" y="90.7">⌀</text>
<text x="243.4" y="100.4">⌀</text>
<text x="298.5" y="100.5">⌀</text>
<text x="243.4" y="105.8">⌀</text>
<text x="295.7" y="104.9">⌵ ⌀</text>
<text x="243.4" y="111.2">⌀</text>
<text x="298.5" y="110.3">⌀</text>
<text x="295.7" y="114.7">⌵ ⌀</text>
<text x="295.7" y="124.5">⌵ ⌀</text>
<text x="298.5" y="120.1">⌀</text>
<text x="296.9" y="143.8">⌵ ⌀</text>
<text x="298.4" y="139.5">⌀</text>
<text x="298.4" y="149.2">⌀</text>
<text x="296.9" y="153.6">⌵ ⌀</text>
<text x="298.4" y="159.1">⌀</text>
<text x="296.9" y="163.4">⌵ ⌀</text>
<text x="296.9" y="173.2">⌵ ⌀</text>
<text x="298.4" y="168.9">⌀</text>
<text x="298.4" y="178.7">⌀</text>
<text x="296.9" y="183.1">⌵ ⌀</text>
<text x="298.4" y="188.5">⌀</text>
<text x="239.4" y="194">⌀</text>
<text x="296.9" y="192.9">⌵ ⌀</text>
<text x="239.4" y="199.4">⌀</text>
<text x="296.9" y="202.7">⌵ ⌀</text>
<text x="298.4" y="198.3">⌀</text>
<text x="239.4" y="204.9">⌀</text>
<text x="298.4" y="208.2">⌀</text>
<text x="238.9" y="210.3">⌀</text>
<text x="238.9" y="215.8">⌀</text>
<text x="296.9" y="212.5">⌵ ⌀</text>
<text x="238.9" y="221.2">⌀</text>
<text x="238.9" y="226.6">⌀</text>
<text x="238.9" y="232.1">⌀</text>
<text x="236.4" y="251.8">⌵ ⌀</text>
<text x="237.8" y="247.4">⌀</text>
<text x="237.8" y="257.2">⌀</text>
<text x="236.4" y="261.6">⌵ ⌀</text>
<text x="237.8" y="267">⌀</text>
<text x="236.4" y="271.4">⌵ ⌀</text>
<text x="236.4" y="281.2">⌵ ⌀</text>
<text x="237.8" y="276.8">⌀</text>
</g>
<g font-size="3.1">
<text x="312.8" y="246.8">Tolerancias para dimensiones lineales y angulares sin indicación individual</text>
<text x="312.8" y="250.4">de tolerancia, según ISO 2768‐1:1989</text>
<text x="312.8" y="254">Zonas de rugosidad no especificada, Ra 3.2</text>
<text x="377.7" y="285.6">A3</text>
<text x="397" y="285.9">3 /4</text>
</g>
<g font-size="2.4">
<text x="271.2" y="244.4">MATERIAL:</text>
<text x="271.3" y="251.9">ACABADO SUPERFICIAL:</text>
<text x="271.4" y="247.9">Steel</text>
<text x="271.3" y="254.6">Cincado amarillo</text>
<text x="271.2" y="259.7">SCALE:</text>
<text x="350.6" y="260.9">DRAWN: Yolanda Garrido</text>
<text x="391.2" y="260.6">20/06/2014</text>
<text x="350.6" y="267">CHECKED:</text>
<text x="350.7" y="271.4">DWG NO:</text>
<text x="350.8" y="276.8">Id. Ref:</text>
<text x="350.8" y="282.8">REV</text>
<text x="371.2" y="282.9">SIZE</text>
<text x="390.9" y="282.9">SHEET</text>
</g>
</svg>
